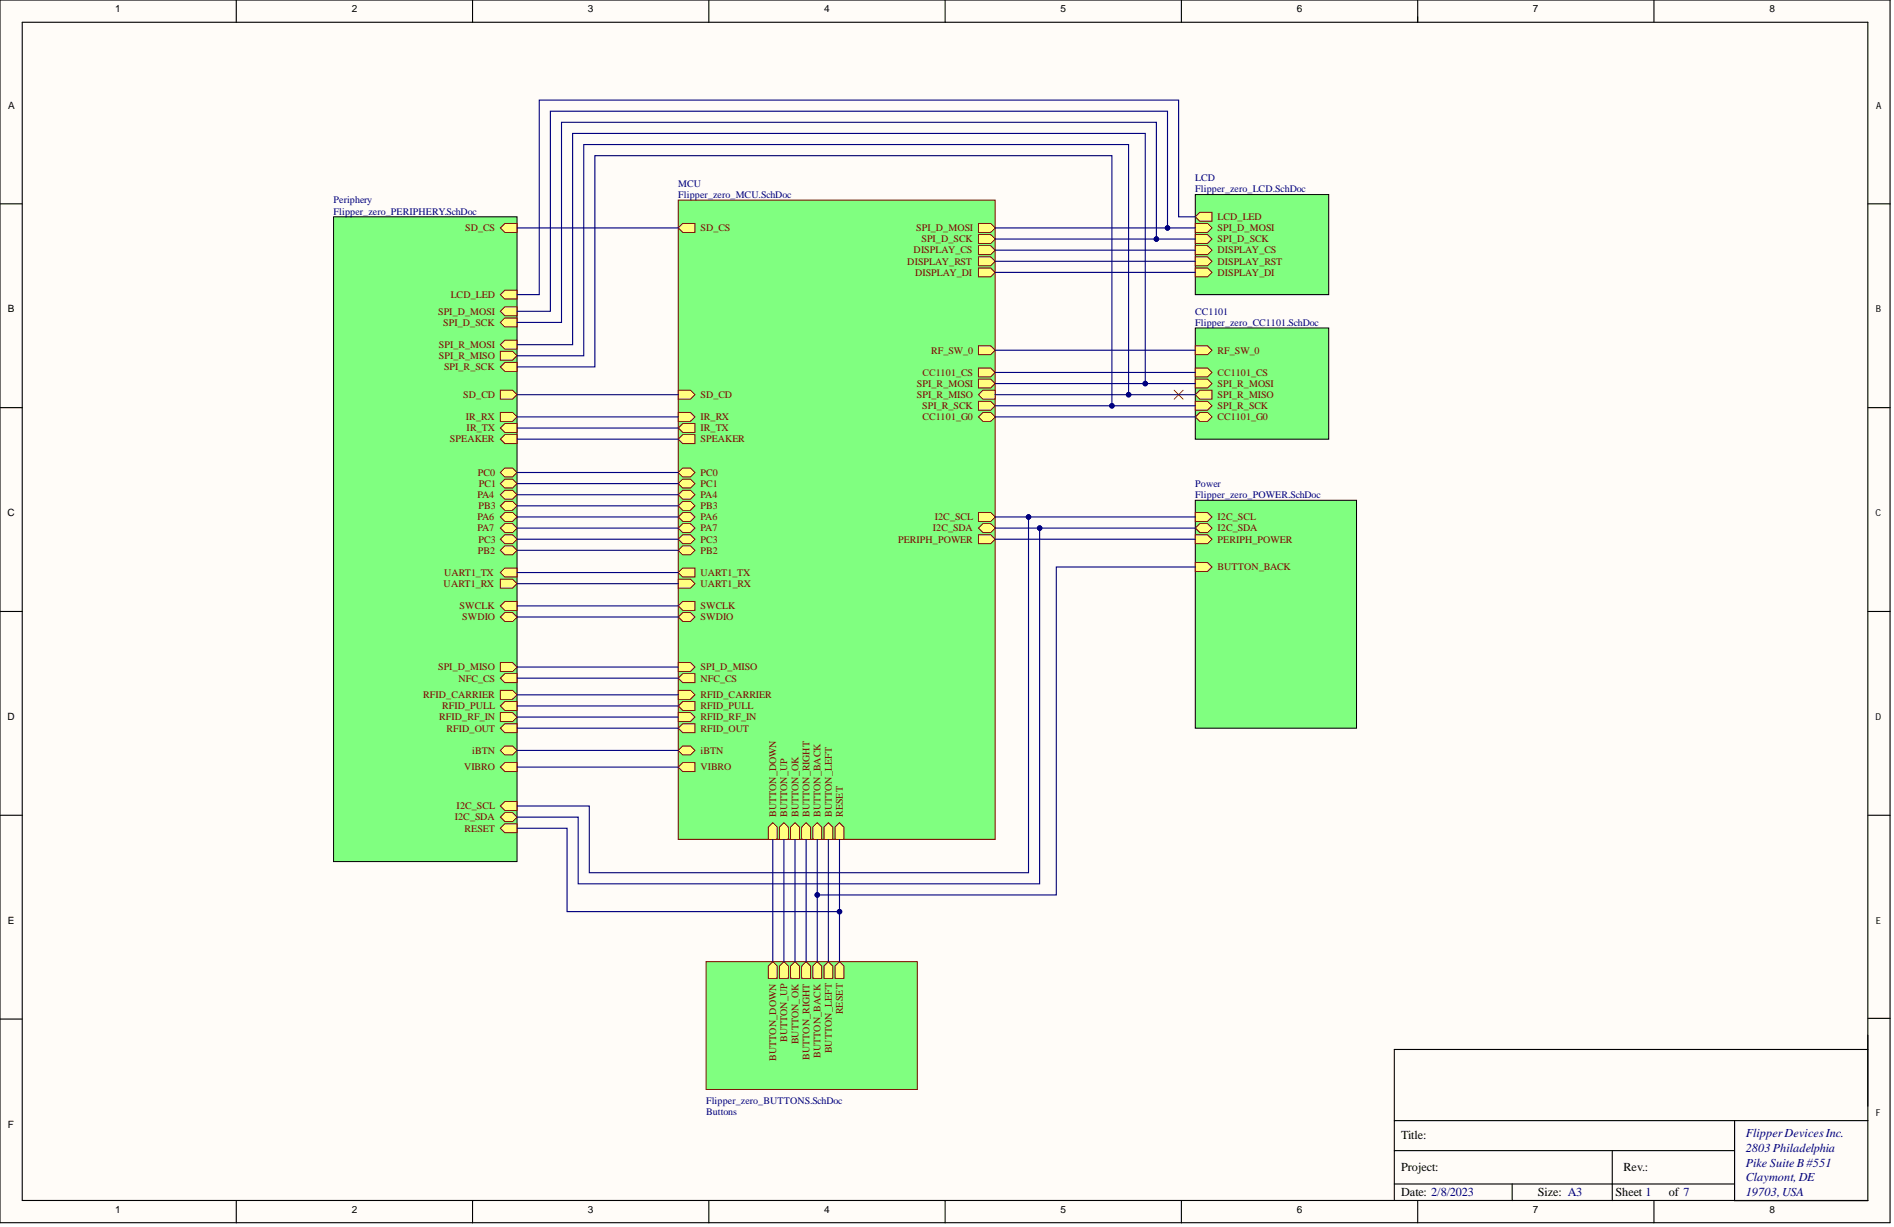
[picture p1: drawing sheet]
<svg xmlns="http://www.w3.org/2000/svg" width="431mm" height="279mm" viewBox="0 0 431 279" stroke-linecap="round" stroke-linejoin="round" font-family="sans-serif">
<g fill="#fffcf8">
<path d="M0 0h430.6v278.5h-430.6z" fill-rule="evenodd"/>
<path d="M0 0h430.6v278.5h-430.6z" fill-rule="evenodd"/>
</g>
<g fill="none" stroke="#000" stroke-width=".25">
<path d="M0 0h430.5v278.4h-430.5zM5.1 5.1h420.4v268.3h-420.4zM53.8 0v5.1M107.6 0v5.1M161.5 0v5.1M215.3 0v5.1M269.1 0v5.1M322.9 0v5.1M376.8 0v5.1M0 46.4h5.1M425.5 46.4h5.1M0 92.8h5.1"/>
<path d="M425.5 92.8h5.1M0 139.2h5.1M425.5 139.2h5.1M0 185.6h5.1M425.5 185.6h5.1M0 232.1h5.1M425.5 239h-107.9v34.1M425.5 231.9h5.1M317.6 255.2h107.9M395.1 255.2v18.2h30.4M53.8 273.4v5.1M107.6 273.4v5.1"/>
<path d="M161.5 273.4v5.1M215.3 273.4v5.1M269.1 273.4v5.1M317.6 269.6h77.5M317.6 262h77.5M322.9 273.4v5.1M344.5 269.6v3.8M367.3 262v11.4M376.8 273.4v5.1"/>
</g>
<path d="M272.3 44.3h30.4v22.8h-30.4z" fill-rule="evenodd" fill="#80ff80"/>
<path d="M272.3 44.3h30.4v22.8h-30.4z" fill="none" stroke="#000" stroke-width=".23"/>
<path d="M272.3 56h2.8l1 1-1 1h-2.8z" fill-rule="evenodd" fill="#ffff80"/>
<path d="M272.3 56h2.8l1 1-1 1h-2.8z" fill="none" stroke="#800000" stroke-width=".23"/>
<path d="M272.3 50.9h2.8l1 1-1 1h-2.8z" fill-rule="evenodd" fill="#ffff80"/>
<path d="M272.3 50.9h2.8l1 1-1 1h-2.8z" fill="none" stroke="#800000" stroke-width=".23"/>
<path d="M272.3 53.4h2.8l1 1-1 1h-2.8z" fill-rule="evenodd" fill="#ffff80"/>
<path d="M272.3 53.4h2.8l1 1-1 1h-2.8z" fill="none" stroke="#800000" stroke-width=".23"/>
<path d="M272.3 58.5h2.8l1 1-1 1h-2.8z" fill-rule="evenodd" fill="#ffff80"/>
<path d="M272.3 58.5h2.8l1 1-1 1h-2.8z" fill="none" stroke="#800000" stroke-width=".23"/>
<path d="M272.3 61h2.8l1 1-1 1h-2.8z" fill-rule="evenodd" fill="#ffff80"/>
<path d="M272.3 61h2.8l1 1-1 1h-2.8z" fill="none" stroke="#800000" stroke-width=".23"/>
<path d="M272.3 49.4l1-1h2.8v2h-2.8z" fill-rule="evenodd" fill="#ffff80"/>
<path d="M272.3 49.4l1-1h2.8v2h-2.8z" fill="none" stroke="#800000" stroke-width=".23"/>
<path d="M272.3 74.7h30.4v25.3h-30.4z" fill-rule="evenodd" fill="#80ff80"/>
<path d="M272.3 74.7h30.4v25.3h-30.4z" fill="none" stroke="#000" stroke-width=".23"/>
<path d="M272.3 83.8h2.8l1 1-1 1h-2.8z" fill-rule="evenodd" fill="#ffff80"/>
<path d="M272.3 83.8h2.8l1 1-1 1h-2.8z" fill="none" stroke="#800000" stroke-width=".23"/>
<path d="M272.3 78.7h2.8l1 1-1 1.1h-2.8z" fill-rule="evenodd" fill="#ffff80"/>
<path d="M272.3 78.7h2.8l1 1-1 1.1h-2.8z" fill="none" stroke="#800000" stroke-width=".23"/>
<path d="M272.3 91.4h2.8l1 1-1 1h-2.8z" fill-rule="evenodd" fill="#ffff80"/>
<path d="M272.3 91.4h2.8l1 1-1 1h-2.8z" fill="none" stroke="#800000" stroke-width=".23"/>
<path d="M272.3 94.9l1-1h1.8l1 1-1 1h-1.8z" fill-rule="evenodd" fill="#ffff80"/>
<path d="M272.3 94.9l1-1h1.8l1 1-1 1h-1.8z" fill="none" stroke="#800000" stroke-width=".23"/>
<path d="M272.3 86.3h2.8l1 1-1 1.1h-2.8z" fill-rule="evenodd" fill="#ffff80"/>
<path d="M272.3 86.3h2.8l1 1-1 1.1h-2.8z" fill="none" stroke="#800000" stroke-width=".23"/>
<path d="M272.3 89.9l1-1h2.8v2h-2.8z" fill-rule="evenodd" fill="#ffff80"/>
<path d="M272.3 89.9l1-1h2.8v2h-2.8z" fill="none" stroke="#800000" stroke-width=".23"/>
<path d="M76 49.4h41.8v146.8h-41.8z" fill-rule="evenodd" fill="#80ff80"/>
<path d="M76 49.4h41.8v146.8h-41.8z" fill="none" stroke="#000" stroke-width=".23"/>
<path d="M114 138l1-1h2.8v2h-2.8z" fill-rule="evenodd" fill="#ffff80"/>
<path d="M114 138l1-1h2.8v2h-2.8z" fill="none" stroke="#800000" stroke-width=".23"/>
<path d="M114 140.5l1-1h1.8l1 1-1 1h-1.8z" fill-rule="evenodd" fill="#ffff80"/>
<path d="M114 140.5l1-1h1.8l1 1-1 1h-1.8z" fill="none" stroke="#800000" stroke-width=".23"/>
<path d="M114 97.5l1-1h2.8v2h-2.8z" fill-rule="evenodd" fill="#ffff80"/>
<path d="M114 97.5l1-1h2.8v2h-2.8z" fill="none" stroke="#800000" stroke-width=".23"/>
<path d="M114 93.9h2.8l1 1-1 1h-2.8z" fill-rule="evenodd" fill="#ffff80"/>
<path d="M114 93.9h2.8l1 1-1 1h-2.8z" fill="none" stroke="#800000" stroke-width=".23"/>
<path d="M114 174.7l1-1h2.8v2h-2.8z" fill-rule="evenodd" fill="#ffff80"/>
<path d="M114 174.7l1-1h2.8v2h-2.8z" fill="none" stroke="#800000" stroke-width=".23"/>
<path d="M114 162.3h2.8l1 1-1 1h-2.8z" fill-rule="evenodd" fill="#ffff80"/>
<path d="M114 162.3h2.8l1 1-1 1h-2.8z" fill="none" stroke="#800000" stroke-width=".23"/>
<path d="M114 100l1-1h2.8v2h-2.8z" fill-rule="evenodd" fill="#ffff80"/>
<path d="M114 100l1-1h2.8v2h-2.8z" fill="none" stroke="#800000" stroke-width=".23"/>
<path d="M114 51.9l1-1h2.8v2h-2.8z" fill-rule="evenodd" fill="#ffff80"/>
<path d="M114 51.9l1-1h2.8v2h-2.8z" fill="none" stroke="#800000" stroke-width=".23"/>
<path d="M114 165.8l1-1h2.8v2h-2.8z" fill-rule="evenodd" fill="#ffff80"/>
<path d="M114 165.8l1-1h2.8v2h-2.8z" fill="none" stroke="#800000" stroke-width=".23"/>
<path d="M114 160.8l1-1.1h2.8v2.1h-2.8z" fill-rule="evenodd" fill="#ffff80"/>
<path d="M114 160.8l1-1.1h2.8v2.1h-2.8z" fill="none" stroke="#800000" stroke-width=".23"/>
<path d="M114 88.9h2.8l1 1-1 1h-2.8z" fill-rule="evenodd" fill="#ffff80"/>
<path d="M114 88.9h2.8l1 1-1 1h-2.8z" fill="none" stroke="#800000" stroke-width=".23"/>
<path d="M114 154.4l1-1h2.8v2h-2.8z" fill-rule="evenodd" fill="#ffff80"/>
<path d="M114 154.4l1-1h2.8v2h-2.8z" fill="none" stroke="#800000" stroke-width=".23"/>
<path d="M114 80h2.8l1 1-1 1h-2.8z" fill-rule="evenodd" fill="#ffff80"/>
<path d="M114 80h2.8l1 1-1 1h-2.8z" fill="none" stroke="#800000" stroke-width=".23"/>
<path d="M114 131.9h2.8l1 1-1 1h-2.8z" fill-rule="evenodd" fill="#ffff80"/>
<path d="M114 131.9h2.8l1 1-1 1h-2.8z" fill="none" stroke="#800000" stroke-width=".23"/>
<path d="M114 73.4l1-1h2.8v2h-2.8z" fill-rule="evenodd" fill="#ffff80"/>
<path d="M114 73.4l1-1h2.8v2h-2.8z" fill="none" stroke="#800000" stroke-width=".23"/>
<path d="M114 150.9h2.8l1 1-1 1h-2.8z" fill-rule="evenodd" fill="#ffff80"/>
<path d="M114 150.9h2.8l1 1-1 1h-2.8z" fill="none" stroke="#800000" stroke-width=".23"/>
<path d="M114 78.5l1-1h2.8v2h-2.8z" fill-rule="evenodd" fill="#ffff80"/>
<path d="M114 78.5l1-1h2.8v2h-2.8z" fill="none" stroke="#800000" stroke-width=".23"/>
<path d="M114 70.9l1-1h2.8v2h-2.8z" fill-rule="evenodd" fill="#ffff80"/>
<path d="M114 70.9l1-1h2.8v2h-2.8z" fill="none" stroke="#800000" stroke-width=".23"/>
<path d="M114 130.4l1-1h2.8v2h-2.8z" fill-rule="evenodd" fill="#ffff80"/>
<path d="M114 130.4l1-1h2.8v2h-2.8z" fill="none" stroke="#800000" stroke-width=".23"/>
<path d="M114 83.5l1-1h2.8v2.1h-2.8z" fill-rule="evenodd" fill="#ffff80"/>
<path d="M114 83.5l1-1h2.8v2.1h-2.8z" fill="none" stroke="#800000" stroke-width=".23"/>
<path d="M114 170.9l1-1h1.8l1 1-1 1h-1.8z" fill-rule="evenodd" fill="#ffff80"/>
<path d="M114 170.9l1-1h1.8l1 1-1 1h-1.8z" fill="none" stroke="#800000" stroke-width=".23"/>
<path d="M114 183.5l1-1h2.8v2h-2.8z" fill-rule="evenodd" fill="#ffff80"/>
<path d="M114 183.5l1-1h2.8v2h-2.8z" fill="none" stroke="#800000" stroke-width=".23"/>
<path d="M114 186.1l1-1h1.8l1 1-1 1h-1.8z" fill-rule="evenodd" fill="#ffff80"/>
<path d="M114 186.1l1-1h1.8l1 1-1 1h-1.8z" fill="none" stroke="#800000" stroke-width=".23"/>
<path d="M114 120.3l1-1.1h1.8l1 1.1-1 1h-1.8z" fill-rule="evenodd" fill="#ffff80"/>
<path d="M114 120.3l1-1.1h1.8l1 1.1-1 1h-1.8z" fill="none" stroke="#800000" stroke-width=".23"/>
<path d="M114 117.7l1-1h1.8l1 1-1 1h-1.8z" fill-rule="evenodd" fill="#ffff80"/>
<path d="M114 117.7l1-1h1.8l1 1-1 1h-1.8z" fill="none" stroke="#800000" stroke-width=".23"/>
<path d="M114 125.3l1-1h1.8l1 1-1 1h-1.8z" fill-rule="evenodd" fill="#ffff80"/>
<path d="M114 125.3l1-1h1.8l1 1-1 1h-1.8z" fill="none" stroke="#800000" stroke-width=".23"/>
<path d="M114 122.8l1-1h1.8l1 1-1 1h-1.8z" fill-rule="evenodd" fill="#ffff80"/>
<path d="M114 122.8l1-1h1.8l1 1-1 1h-1.8z" fill="none" stroke="#800000" stroke-width=".23"/>
<path d="M114 107.6l1-1h1.8l1 1-1 1h-1.8z" fill-rule="evenodd" fill="#ffff80"/>
<path d="M114 107.6l1-1h1.8l1 1-1 1h-1.8z" fill="none" stroke="#800000" stroke-width=".23"/>
<path d="M114 110.1l1-1h1.8l1 1-1 1h-1.8z" fill-rule="evenodd" fill="#ffff80"/>
<path d="M114 110.1l1-1h1.8l1 1-1 1h-1.8z" fill="none" stroke="#800000" stroke-width=".23"/>
<path d="M114 112.7l1-1.1h1.8l1 1.1-1 1h-1.8z" fill-rule="evenodd" fill="#ffff80"/>
<path d="M114 112.7l1-1.1h1.8l1 1.1-1 1h-1.8z" fill="none" stroke="#800000" stroke-width=".23"/>
<path d="M114 115.2l1-1h1.8l1 1-1 1h-1.8z" fill-rule="evenodd" fill="#ffff80"/>
<path d="M114 115.2l1-1h1.8l1 1-1 1h-1.8z" fill="none" stroke="#800000" stroke-width=".23"/>
<path d="M114 67.1l1-1h2.8v2h-2.8z" fill-rule="evenodd" fill="#ffff80"/>
<path d="M114 67.1l1-1h2.8v2h-2.8z" fill="none" stroke="#800000" stroke-width=".23"/>
<path d="M114 188.6l1-1h2.8v2h-2.8z" fill-rule="evenodd" fill="#ffff80"/>
<path d="M114 188.6l1-1h2.8v2h-2.8z" fill="none" stroke="#800000" stroke-width=".23"/>
<path d="M114 157.2h2.8l1 1-1 1h-2.8z" fill-rule="evenodd" fill="#ffff80"/>
<path d="M114 157.2h2.8l1 1-1 1h-2.8z" fill="none" stroke="#800000" stroke-width=".23"/>
<path d="M272.3 113.9h36.7v51.9h-36.7z" fill-rule="evenodd" fill="#80ff80"/>
<path d="M272.3 113.9h36.7v51.9h-36.7z" fill="none" stroke="#000" stroke-width=".23"/>
<path d="M272.3 121.8h2.8l1 1-1 1h-2.8z" fill-rule="evenodd" fill="#ffff80"/>
<path d="M272.3 121.8h2.8l1 1-1 1h-2.8z" fill="none" stroke="#800000" stroke-width=".23"/>
<path d="M272.3 116.7h2.8l1 1-1 1h-2.8z" fill-rule="evenodd" fill="#ffff80"/>
<path d="M272.3 116.7h2.8l1 1-1 1h-2.8z" fill="none" stroke="#800000" stroke-width=".23"/>
<path d="M272.3 120.3l1-1.1h1.8l1 1.1-1 1h-1.8z" fill-rule="evenodd" fill="#ffff80"/>
<path d="M272.3 120.3l1-1.1h1.8l1 1.1-1 1h-1.8z" fill="none" stroke="#800000" stroke-width=".23"/>
<path d="M272.3 128.1h2.8l1 1-1 1h-2.8z" fill-rule="evenodd" fill="#ffff80"/>
<path d="M272.3 128.1h2.8l1 1-1 1h-2.8z" fill="none" stroke="#800000" stroke-width=".23"/>
<path d="M154.5 45.6h72.2v145.5h-72.2z" fill-rule="evenodd" fill="#80ff80"/>
<path d="M154.5 45.6h72.2v145.5h-72.2z" fill="none" stroke="#800000" stroke-width=".23"/>
<path d="M154.5 138l1-1h2.8v2h-2.8z" fill-rule="evenodd" fill="#ffff80"/>
<path d="M154.5 138l1-1h2.8v2h-2.8z" fill="none" stroke="#800000" stroke-width=".23"/>
<path d="M154.5 51.9l1-1h2.8v2h-2.8z" fill-rule="evenodd" fill="#ffff80"/>
<path d="M154.5 51.9l1-1h2.8v2h-2.8z" fill="none" stroke="#800000" stroke-width=".23"/>
<path d="M154.5 140.5l1-1h1.8l1 1-1 1h-1.8z" fill-rule="evenodd" fill="#ffff80"/>
<path d="M154.5 140.5l1-1h1.8l1 1-1 1h-1.8z" fill="none" stroke="#800000" stroke-width=".23"/>
<path d="M190.2 188.3l1-1 1 1v2.8h-2z" fill-rule="evenodd" fill="#ffff80"/>
<path d="M190.2 188.3l1-1 1 1v2.8h-2z" fill="none" stroke="#800000" stroke-width=".23"/>
<path d="M154.5 93.9h2.8l1 1-1 1h-2.8z" fill-rule="evenodd" fill="#ffff80"/>
<path d="M154.5 93.9h2.8l1 1-1 1h-2.8z" fill="none" stroke="#800000" stroke-width=".23"/>
<path d="M154.5 162.3h2.8l1 1-1 1h-2.8z" fill-rule="evenodd" fill="#ffff80"/>
<path d="M154.5 162.3h2.8l1 1-1 1h-2.8z" fill="none" stroke="#800000" stroke-width=".23"/>
<path d="M154.5 170.9l1-1h1.8l1 1-1 1h-1.8z" fill-rule="evenodd" fill="#ffff80"/>
<path d="M154.5 170.9l1-1h1.8l1 1-1 1h-1.8z" fill="none" stroke="#800000" stroke-width=".23"/>
<path d="M154.5 165.8l1-1h2.8v2h-2.8z" fill-rule="evenodd" fill="#ffff80"/>
<path d="M154.5 165.8l1-1h2.8v2h-2.8z" fill="none" stroke="#800000" stroke-width=".23"/>
<path d="M154.5 97.5l1-1h2.8v2h-2.8z" fill-rule="evenodd" fill="#ffff80"/>
<path d="M154.5 97.5l1-1h2.8v2h-2.8z" fill="none" stroke="#800000" stroke-width=".23"/>
<path d="M222.9 83.8h2.8l1 1-1 1h-2.8z" fill-rule="evenodd" fill="#ffff80"/>
<path d="M222.9 83.8h2.8l1 1-1 1h-2.8z" fill="none" stroke="#800000" stroke-width=".23"/>
<path d="M154.5 100l1-1h2.8v2h-2.8z" fill-rule="evenodd" fill="#ffff80"/>
<path d="M154.5 100l1-1h2.8v2h-2.8z" fill="none" stroke="#800000" stroke-width=".23"/>
<path d="M154.5 160.8l1-1.1h2.8v2.1h-2.8z" fill-rule="evenodd" fill="#ffff80"/>
<path d="M154.5 160.8l1-1.1h2.8v2.1h-2.8z" fill="none" stroke="#800000" stroke-width=".23"/>
<path d="M154.5 174.7l1-1h2.8v2h-2.8z" fill-rule="evenodd" fill="#ffff80"/>
<path d="M154.5 174.7l1-1h2.8v2h-2.8z" fill="none" stroke="#800000" stroke-width=".23"/>
<path d="M154.5 88.9h2.8l1 1-1 1h-2.8z" fill-rule="evenodd" fill="#ffff80"/>
<path d="M154.5 88.9h2.8l1 1-1 1h-2.8z" fill="none" stroke="#800000" stroke-width=".23"/>
<path d="M222.9 121.8h2.8l1 1-1 1h-2.8z" fill-rule="evenodd" fill="#ffff80"/>
<path d="M222.9 121.8h2.8l1 1-1 1h-2.8z" fill="none" stroke="#800000" stroke-width=".23"/>
<path d="M222.9 78.7h2.8l1 1-1 1.1h-2.8z" fill-rule="evenodd" fill="#ffff80"/>
<path d="M222.9 78.7h2.8l1 1-1 1.1h-2.8z" fill="none" stroke="#800000" stroke-width=".23"/>
<path d="M175 188.3l1-1 1 1v2.8h-2z" fill-rule="evenodd" fill="#ffff80"/>
<path d="M175 188.3l1-1 1 1v2.8h-2z" fill="none" stroke="#800000" stroke-width=".23"/>
<path d="M222.9 56h2.8l1 1-1 1h-2.8z" fill-rule="evenodd" fill="#ffff80"/>
<path d="M222.9 56h2.8l1 1-1 1h-2.8z" fill="none" stroke="#800000" stroke-width=".23"/>
<path d="M222.9 61h2.8l1 1-1 1h-2.8z" fill-rule="evenodd" fill="#ffff80"/>
<path d="M222.9 61h2.8l1 1-1 1h-2.8z" fill="none" stroke="#800000" stroke-width=".23"/>
<path d="M222.9 120.3l1-1.1h1.8l1 1.1-1 1h-1.8z" fill-rule="evenodd" fill="#ffff80"/>
<path d="M222.9 120.3l1-1.1h1.8l1 1.1-1 1h-1.8z" fill="none" stroke="#800000" stroke-width=".23"/>
<path d="M222.9 50.9h2.8l1 1-1 1h-2.8z" fill-rule="evenodd" fill="#ffff80"/>
<path d="M222.9 50.9h2.8l1 1-1 1h-2.8z" fill="none" stroke="#800000" stroke-width=".23"/>
<path d="M154.5 131.9h2.8l1 1-1 1h-2.8z" fill-rule="evenodd" fill="#ffff80"/>
<path d="M154.5 131.9h2.8l1 1-1 1h-2.8z" fill="none" stroke="#800000" stroke-width=".23"/>
<path d="M222.9 116.7h2.8l1 1-1 1h-2.8z" fill-rule="evenodd" fill="#ffff80"/>
<path d="M222.9 116.7h2.8l1 1-1 1h-2.8z" fill="none" stroke="#800000" stroke-width=".23"/>
<path d="M222.9 58.5h2.8l1 1-1 1h-2.8z" fill-rule="evenodd" fill="#ffff80"/>
<path d="M222.9 58.5h2.8l1 1-1 1h-2.8z" fill="none" stroke="#800000" stroke-width=".23"/>
<path d="M154.5 150.9h2.8l1 1-1 1h-2.8z" fill-rule="evenodd" fill="#ffff80"/>
<path d="M154.5 150.9h2.8l1 1-1 1h-2.8z" fill="none" stroke="#800000" stroke-width=".23"/>
<path d="M177.6 188.3l1-1 1 1v2.8h-2z" fill-rule="evenodd" fill="#ffff80"/>
<path d="M177.6 188.3l1-1 1 1v2.8h-2z" fill="none" stroke="#800000" stroke-width=".23"/>
<path d="M222.9 89.9l1-1h2.8v2h-2.8z" fill-rule="evenodd" fill="#ffff80"/>
<path d="M222.9 89.9l1-1h2.8v2h-2.8z" fill="none" stroke="#800000" stroke-width=".23"/>
<path d="M222.9 53.4h2.8l1 1-1 1h-2.8z" fill-rule="evenodd" fill="#ffff80"/>
<path d="M222.9 53.4h2.8l1 1-1 1h-2.8z" fill="none" stroke="#800000" stroke-width=".23"/>
<path d="M187.7 188.3l1-1 1 1v2.8h-2z" fill-rule="evenodd" fill="#ffff80"/>
<path d="M187.7 188.3l1-1 1 1v2.8h-2z" fill="none" stroke="#800000" stroke-width=".23"/>
<path d="M154.5 154.4l1-1h2.8v2h-2.8z" fill-rule="evenodd" fill="#ffff80"/>
<path d="M154.5 154.4l1-1h2.8v2h-2.8z" fill="none" stroke="#800000" stroke-width=".23"/>
<path d="M222.9 94.9l1-1h1.8l1 1-1 1h-1.8z" fill-rule="evenodd" fill="#ffff80"/>
<path d="M222.9 94.9l1-1h1.8l1 1-1 1h-1.8z" fill="none" stroke="#800000" stroke-width=".23"/>
<path d="M222.9 86.3h2.8l1 1-1 1.1h-2.8z" fill-rule="evenodd" fill="#ffff80"/>
<path d="M222.9 86.3h2.8l1 1-1 1.1h-2.8z" fill="none" stroke="#800000" stroke-width=".23"/>
<path d="M154.5 130.4l1-1h2.8v2h-2.8z" fill-rule="evenodd" fill="#ffff80"/>
<path d="M154.5 130.4l1-1h2.8v2h-2.8z" fill="none" stroke="#800000" stroke-width=".23"/>
<path d="M185.2 188.3l1-1 1 1v2.8h-2z" fill-rule="evenodd" fill="#ffff80"/>
<path d="M185.2 188.3l1-1 1 1v2.8h-2z" fill="none" stroke="#800000" stroke-width=".23"/>
<path d="M180.1 188.3l1-1 1 1v2.8h-2z" fill-rule="evenodd" fill="#ffff80"/>
<path d="M180.1 188.3l1-1 1 1v2.8h-2z" fill="none" stroke="#800000" stroke-width=".23"/>
<path d="M182.6 188.3l1-1 1 1v2.8h-2z" fill-rule="evenodd" fill="#ffff80"/>
<path d="M182.6 188.3l1-1 1 1v2.8h-2z" fill="none" stroke="#800000" stroke-width=".23"/>
<path d="M222.9 91.4h2.8l1 1-1 1h-2.8z" fill-rule="evenodd" fill="#ffff80"/>
<path d="M222.9 91.4h2.8l1 1-1 1h-2.8z" fill="none" stroke="#800000" stroke-width=".23"/>
<path d="M154.5 117.7l1-1h1.8l1 1-1 1h-1.8z" fill-rule="evenodd" fill="#ffff80"/>
<path d="M154.5 117.7l1-1h1.8l1 1-1 1h-1.8z" fill="none" stroke="#800000" stroke-width=".23"/>
<path d="M154.5 107.6l1-1h1.8l1 1-1 1h-1.8z" fill-rule="evenodd" fill="#ffff80"/>
<path d="M154.5 107.6l1-1h1.8l1 1-1 1h-1.8z" fill="none" stroke="#800000" stroke-width=".23"/>
<path d="M154.5 110.1l1-1h1.8l1 1-1 1h-1.8z" fill-rule="evenodd" fill="#ffff80"/>
<path d="M154.5 110.1l1-1h1.8l1 1-1 1h-1.8z" fill="none" stroke="#800000" stroke-width=".23"/>
<path d="M154.5 120.3l1-1.1h1.8l1 1.1-1 1h-1.8z" fill-rule="evenodd" fill="#ffff80"/>
<path d="M154.5 120.3l1-1.1h1.8l1 1.1-1 1h-1.8z" fill="none" stroke="#800000" stroke-width=".23"/>
<path d="M154.5 112.7l1-1.1h1.8l1 1.1-1 1h-1.8z" fill-rule="evenodd" fill="#ffff80"/>
<path d="M154.5 112.7l1-1.1h1.8l1 1.1-1 1h-1.8z" fill="none" stroke="#800000" stroke-width=".23"/>
<path d="M154.5 125.3l1-1h1.8l1 1-1 1h-1.8z" fill-rule="evenodd" fill="#ffff80"/>
<path d="M154.5 125.3l1-1h1.8l1 1-1 1h-1.8z" fill="none" stroke="#800000" stroke-width=".23"/>
<path d="M154.5 122.8l1-1h1.8l1 1-1 1h-1.8z" fill-rule="evenodd" fill="#ffff80"/>
<path d="M154.5 122.8l1-1h1.8l1 1-1 1h-1.8z" fill="none" stroke="#800000" stroke-width=".23"/>
<path d="M154.5 115.2l1-1h1.8l1 1-1 1h-1.8z" fill-rule="evenodd" fill="#ffff80"/>
<path d="M154.5 115.2l1-1h1.8l1 1-1 1h-1.8z" fill="none" stroke="#800000" stroke-width=".23"/>
<path d="M154.5 157.2h2.8l1 1-1 1h-2.8z" fill-rule="evenodd" fill="#ffff80"/>
<path d="M154.5 157.2h2.8l1 1-1 1h-2.8z" fill="none" stroke="#800000" stroke-width=".23"/>
<path d="M160.8 219h48.2v29.1h-48.2z" fill-rule="evenodd" fill="#80ff80"/>
<path d="M160.8 219h48.2v29.1h-48.2z" fill="none" stroke="#800000" stroke-width=".23"/>
<path d="M190.2 220l1-1 1 1v2.8h-2z" fill-rule="evenodd" fill="#ffff80"/>
<path d="M190.2 220l1-1 1 1v2.8h-2z" fill="none" stroke="#800000" stroke-width=".23"/>
<path d="M187.7 220l1-1 1 1v2.8h-2z" fill-rule="evenodd" fill="#ffff80"/>
<path d="M187.7 220l1-1 1 1v2.8h-2z" fill="none" stroke="#800000" stroke-width=".23"/>
<path d="M185.2 220l1-1 1 1v2.8h-2z" fill-rule="evenodd" fill="#ffff80"/>
<path d="M185.2 220l1-1 1 1v2.8h-2z" fill="none" stroke="#800000" stroke-width=".23"/>
<path d="M182.6 220l1-1 1 1v2.8h-2z" fill-rule="evenodd" fill="#ffff80"/>
<path d="M182.6 220l1-1 1 1v2.8h-2z" fill="none" stroke="#800000" stroke-width=".23"/>
<path d="M180.1 220l1-1 1 1v2.8h-2z" fill-rule="evenodd" fill="#ffff80"/>
<path d="M180.1 220l1-1 1 1v2.8h-2z" fill="none" stroke="#800000" stroke-width=".23"/>
<path d="M177.6 220l1-1 1 1v2.8h-2z" fill-rule="evenodd" fill="#ffff80"/>
<path d="M177.6 220l1-1 1 1v2.8h-2z" fill="none" stroke="#800000" stroke-width=".23"/>
<path d="M175 220l1-1 1 1v2.8h-2z" fill-rule="evenodd" fill="#ffff80"/>
<path d="M175 220l1-1 1 1v2.8h-2z" fill="none" stroke="#800000" stroke-width=".23"/>
<path d="M267.5 88.9l2 2M269.5 88.9l-2 2" fill="none" stroke="#f00" stroke-width=".23"/>
<path d="M117.8 188.6h11.4v19h62" fill="none" stroke="#000080" stroke-width=".25"/>
<circle cx="191.2" cy="207.6" r=".51" fill="#000080"/>
<circle cx="191.2" cy="207.6" r=".51" fill="none" stroke="#000080" stroke-width=".23"/>
<path d="M236.8 120.3v81h-105.1v-15.2h-13.9" fill="none" stroke="#000080" stroke-width=".25"/>
<circle cx="236.8" cy="120.3" r=".51" fill="#000080"/>
<circle cx="236.8" cy="120.3" r=".51" fill="none" stroke="#000080" stroke-width=".23"/>
<path d="M234.3 117.7v81h-100.1v-15.2h-16.4" fill="none" stroke="#000080" stroke-width=".25"/>
<circle cx="234.3" cy="117.7" r=".51" fill="#000080"/>
<circle cx="234.3" cy="117.7" r=".51" fill="none" stroke="#000080" stroke-width=".23"/>
<g fill="none" stroke="#000080" stroke-width=".25">
<path d="M117.8 83.5h17.7v-48.1h117.8v57h-26.6M117.8 100h36.7M117.8 97.5h36.7M117.8 94.9h36.7M117.8 89.9h36.7M117.8 117.7h36.7M117.8 115.2h36.7M117.8 112.7h36.7M117.8 110.1h36.7M117.8 107.6h36.7M117.8 138h36.7M117.8 132.9h36.7"/>
<path d="M117.8 130.4h36.7M117.8 125.3h36.7M117.8 122.8h36.7M117.8 120.3h36.7M117.8 154.4h36.7M117.8 151.9h36.7M117.8 140.5h36.7M117.8 174.7h36.7M117.8 170.9h36.7M117.8 165.8h36.7M117.8 163.3h36.7M117.8 160.8h36.7"/>
</g>
<circle cx="253.3" cy="92.4" r=".51" fill="#000080"/>
<circle cx="253.3" cy="92.4" r=".51" fill="none" stroke="#000080" stroke-width=".23"/>
<path d="M117.8 81h15.2v-48.1h124.1v57h-30.4" fill="none" stroke="#000080" stroke-width=".25"/>
<circle cx="257.1" cy="89.9" r=".51" fill="#000080"/>
<circle cx="257.1" cy="89.9" r=".51" fill="none" stroke="#000080" stroke-width=".23"/>
<path d="M117.8 78.5h12.6v-48.1h130.5v56.9h11.4" fill="none" stroke="#000080" stroke-width=".25"/>
<circle cx="260.9" cy="87.3" r=".51" fill="#000080"/>
<circle cx="260.9" cy="87.3" r=".51" fill="none" stroke="#000080" stroke-width=".23"/>
<path d="M263.4 54.4v-26.5h-135.5v45.5h-10.1" fill="none" stroke="#000080" stroke-width=".25"/>
<circle cx="263.4" cy="54.4" r=".51" fill="#000080"/>
<circle cx="263.4" cy="54.4" r=".51" fill="none" stroke="#000080" stroke-width=".23"/>
<path d="M266 51.9v-26.6h-140.6v45.6h-7.6" fill="none" stroke="#000080" stroke-width=".25"/>
<circle cx="266" cy="51.9" r=".51" fill="#000080"/>
<circle cx="266" cy="51.9" r=".51" fill="none" stroke="#000080" stroke-width=".23"/>
<path d="M117.8 51.9h36.7M272.3 49.4h-3.8v-26.6h-145.7v44.3h-5M272.3 129.1h-31.7v74.7h-54.4v15.2" fill="none" stroke="#000080" stroke-width=".25"/>
<circle cx="186.2" cy="203.8" r=".51" fill="#000080"/>
<circle cx="186.2" cy="203.8" r=".51" fill="none" stroke="#000080" stroke-width=".23"/>
<path d="M226.7 120.3h45.6M226.7 122.8h45.6" fill="none" stroke="#000080" stroke-width=".25"/>
<circle cx="236.8" cy="120.3" r=".51" fill="#000080"/>
<circle cx="236.8" cy="120.3" r=".51" fill="none" stroke="#000080" stroke-width=".23"/>
<path d="M226.7 117.7h45.6" fill="none" stroke="#000080" stroke-width=".25"/>
<circle cx="234.3" cy="117.7" r=".51" fill="#000080"/>
<circle cx="234.3" cy="117.7" r=".51" fill="none" stroke="#000080" stroke-width=".23"/>
<path d="M226.7 94.9h45.6M226.7 87.3h34.2" fill="none" stroke="#000080" stroke-width=".25"/>
<circle cx="260.9" cy="87.3" r=".51" fill="#000080"/>
<circle cx="260.9" cy="87.3" r=".51" fill="none" stroke="#000080" stroke-width=".23"/>
<path d="M226.7 54.4h45.6M226.7 59.5h45.6M226.7 57h45.6M226.7 79.7h45.6M226.7 62h45.6M226.7 84.8h45.6" fill="none" stroke="#000080" stroke-width=".25"/>
<circle cx="263.4" cy="54.4" r=".51" fill="#000080"/>
<circle cx="263.4" cy="54.4" r=".51" fill="none" stroke="#000080" stroke-width=".23"/>
<path d="M226.7 51.9h45.6" fill="none" stroke="#000080" stroke-width=".25"/>
<circle cx="266" cy="51.9" r=".51" fill="#000080"/>
<circle cx="266" cy="51.9" r=".51" fill="none" stroke="#000080" stroke-width=".23"/>
<path d="M253.3 92.4h19" fill="none" stroke="#000080" stroke-width=".25"/>
<circle cx="253.3" cy="92.4" r=".51" fill="#000080"/>
<circle cx="253.3" cy="92.4" r=".51" fill="none" stroke="#000080" stroke-width=".23"/>
<path d="M257.1 89.9h15.2" fill="none" stroke="#000080" stroke-width=".25"/>
<circle cx="257.1" cy="89.9" r=".51" fill="#000080"/>
<circle cx="257.1" cy="89.9" r=".51" fill="none" stroke="#000080" stroke-width=".23"/>
<path d="M176 191.1v27.9M178.6 191.1v27.9M181.1 191.1v27.9M183.6 191.1v27.9M186.2 191.1v12.7" fill="none" stroke="#000080" stroke-width=".25"/>
<circle cx="186.2" cy="203.8" r=".51" fill="#000080"/>
<circle cx="186.2" cy="203.8" r=".51" fill="none" stroke="#000080" stroke-width=".23"/>
<path d="M188.7 191.1v27.9M191.2 191.1v27.9" fill="none" stroke="#000080" stroke-width=".25"/>
<circle cx="191.2" cy="207.6" r=".51" fill="#000080"/>
<circle cx="191.2" cy="207.6" r=".51" fill="none" stroke="#000080" stroke-width=".23"/>
<path d="M117.8 158.2h36.7" fill="none" stroke="#000080" stroke-width=".25"/>
<g font-size="2.8">
<text x="319.1" y="259.4">Title:</text>
<text x="319.1" y="266.7">Project:</text>
<text x="369.8" y="266.7">Rev.:</text>
<text x="319.1" y="272.3">Date: 2/8/2023</text>
<text x="350.3" y="272.3">Size: A3</text>
<text x="368" y="272.3">Sheet 1</text>
<text x="380.2" y="272.3">of 7</text>
</g>
<g font-size="2.8" fill="#000080">
<text x="397.7" y="262.4">2803Philadelphia</text>
<text x="397.7" y="258.9">FlipperDevicesInc.</text>
<text x="397.7" y="269">Claymont, DE</text>
<text x="397.7" y="265.7">Pike Suite B#551</text>
<text x="397.7" y="272.3">19703,USA</text>
</g>
<g font-size="2.3">
<text x="26.3" y="2.8">1</text>
<text x="80.1" y="2.8">2</text>
<text x="133.9" y="2.8">3</text>
<text x="187.8" y="2.8">4</text>
<text x="241.6" y="2.8">5</text>
<text x="295.4" y="2.8">6</text>
<text x="349.2" y="2.8">7</text>
<text x="403.1" y="2.8">8</text>
<text x="1.9" y="24.7">A</text>
<text x="1.8" y="71.1">B</text>
<text x="1.7" y="117.6">C</text>
<text x="1.7" y="164">D</text>
<text x="1.8" y="210.4">E</text>
<text x="1.8" y="256.8">F</text>
<text x="26.3" y="276.2">1</text>
<text x="80.1" y="276.2">2</text>
<text x="133.9" y="276.2">3</text>
<text x="187.8" y="276.2">4</text>
<text x="241.6" y="276.2">5</text>
<text x="295.4" y="276.2">6</text>
<text x="349.2" y="276.2">7</text>
<text x="403.1" y="276.2">8</text>
</g>
<g font-size="2.3" fill="#000080">
<text x="272.3" y="41.3">LCD</text>
<text x="76" y="46.3">Periphery</text>
<text x="154.5" y="42.5">MCU</text>
<text x="154.5" y="45.1">Flipper_zero_MCU.SchDoc</text>
<text x="272.3" y="43.8">Flipper_zero_LCD.SchDoc</text>
<text x="76" y="48.9">Flipper_zero_PERIPHERY.SchDoc</text>
<text x="272.3" y="71.6">CC1101</text>
<text x="272.3" y="74.2">Flipper_zero_CC1101.SchDoc</text>
<text x="272.3" y="110.9">Power</text>
<text x="272.3" y="113.4">Flipper_zero_POWER.SchDoc</text>
<text x="160.8" y="251.4">Flipper_zero_BUTTONS.SchDoc</text>
<text x="160.8" y="253.9">Buttons</text>
</g>
<g font-size="2.3" fill="#800000">
<text x="106" y="52.7">SD_CS</text>
<text x="159.6" y="52.7">SD_CS</text>
<text x="208.7" y="52.7">SPI_D_MOSI</text>
<text x="277.4" y="52.7">SPI_D_MOSI</text>
<text x="277.4" y="50.1">LCD_LED</text>
<text x="208.1" y="57.7">DISPLAY_CS</text>
<text x="209.9" y="55.2">SPI_D_SCK</text>
<text x="277.4" y="57.7">DISPLAY_CS</text>
<text x="277.4" y="55.2">SPI_D_SCK</text>
<text x="206.7" y="60.3">DISPLAY_RST</text>
<text x="208.5" y="62.8">DISPLAY_DI</text>
<text x="277.4" y="60.3">DISPLAY_RST</text>
<text x="277.4" y="62.8">DISPLAY_DI</text>
<text x="99.8" y="71.6">SPI_D_MOSI</text>
<text x="102.7" y="67.8">LCD_LED</text>
<text x="101" y="74.2">SPI_D_SCK</text>
<text x="100" y="81.8">SPI_R_MISO</text>
<text x="100" y="79.2">SPI_R_MOSI</text>
<text x="212.1" y="80.5">RF_SW_0</text>
<text x="277.4" y="80.5">RF_SW_0</text>
<text x="101.1" y="84.3">SPI_R_SCK</text>
<text x="208.9" y="88.1">SPI_R_MOSI</text>
<text x="210.1" y="85.6">СС1101_CS</text>
<text x="277.4" y="85.6">СС1101_CS</text>
<text x="277.4" y="88.1">SPI_R_MOSI</text>
<text x="105.5" y="90.6">SD_CD</text>
<text x="106.1" y="95.7">IR_RX</text>
<text x="159.6" y="95.7">IR_RX</text>
<text x="159.6" y="90.6">SD_CD</text>
<text x="208.9" y="90.6">SPI_R_MISO</text>
<text x="210.1" y="93.2">SPI_R_SCK</text>
<text x="210.1" y="95.7">CC1101_G0</text>
<text x="277.4" y="93.2">SPI_R_SCK</text>
<text x="277.4" y="95.7">CC1101_G0</text>
<text x="277.4" y="90.6">SPI_R_MISO</text>
<text x="102.5" y="100.8">SPEAKER</text>
<text x="106.3" y="98.2">IR_TX</text>
<text x="159.6" y="98.2">IR_TX</text>
<text x="159.6" y="100.8">SPEAKER</text>
<text x="108.7" y="113.4">PA4</text>
<text x="108.8" y="108.4">PC0</text>
<text x="109.1" y="110.9">PC1</text>
<text x="159.6" y="108.4">PC0</text>
<text x="159.6" y="110.9">PC1</text>
<text x="159.6" y="113.4">PA4</text>
<text x="108.7" y="118.5">PA6</text>
<text x="109" y="115.9">PB3</text>
<text x="159.6" y="118.5">PA6</text>
<text x="159.6" y="115.9">PB3</text>
<text x="212.9" y="118.5">I2C_SCL</text>
<text x="277.4" y="118.5">I2C_SCL</text>
<text x="108.7" y="121">PA7</text>
<text x="109" y="123.5">PC3</text>
<text x="159.6" y="121">PA7</text>
<text x="159.6" y="123.5">PC3</text>
<text x="204.6" y="123.5">PERIPH_POWER</text>
<text x="212.5" y="121">I2C_SDA</text>
<text x="277.4" y="123.5">PERIPH_POWER</text>
<text x="277.4" y="121">I2C_SDA</text>
<text x="101.1" y="131.1">UART1_TX</text>
<text x="108.8" y="126.1">PB2</text>
<text x="159.6" y="131.1">UART1_TX</text>
<text x="159.6" y="126.1">PB2</text>
<text x="277.4" y="129.9">BUTTON_BACK</text>
<text x="101.1" y="133.7">UART1_RX</text>
<text x="159.6" y="133.7">UART1_RX</text>
<text x="104.7" y="138.7">SWCLK</text>
<text x="105.3" y="141.3">SWDIO</text>
<text x="159.6" y="138.7">SWCLK</text>
<text x="159.6" y="141.3">SWDIO</text>
<text x="99.8" y="152.7">SPI_D_MISO</text>
<text x="104.4" y="155.2">NFC_CS</text>
<text x="159.6" y="152.7">SPI_D_MISO</text>
<text x="159.6" y="155.2">NFC_CS</text>
<text x="96.4" y="159">RFID_CARRIER</text>
<text x="100.7" y="161.5">RFID_PULL</text>
<text x="159.6" y="161.5">RFID_PULL</text>
<text x="159.6" y="159">RFID_CARRIER</text>
<text x="100" y="164">RFID_RF_IN</text>
<text x="101.7" y="166.6">RFID_OUT</text>
<text x="159.6" y="164">RFID_RF_IN</text>
<text x="159.6" y="166.6">RFID_OUT</text>
<text x="107.6" y="171.6">iBTN</text>
<text x="159.6" y="171.6">iBTN</text>
<text x="105.7" y="175.4">VIBRO</text>
<text x="159.6" y="175.4">VIBRO</text>
<text x="104" y="184.3">I2C_SCL</text>
<text x="103.6" y="186.8">I2C_SDA</text>
<text x="105.8" y="189.4">RESET</text>
<text x="176.8" y="186.1" transform="rotate(-90 176.8 186.1)">BUTTON_DOWN</text>
<text x="179.3" y="186.1" transform="rotate(-90 179.3 186.1)">BUTTON_UP</text>
<text x="181.9" y="186.1" transform="rotate(-90 181.9 186.1)">BUTTON_OK</text>
<text x="184.4" y="186.1" transform="rotate(-90 184.4 186.1)">BUTTON_RIGHT</text>
<text x="186.9" y="186.1" transform="rotate(-90 186.9 186.1)">BUTTON_BACK</text>
<text x="189.5" y="186.1" transform="rotate(-90 189.5 186.1)">BUTTON_LEFT</text>
<text x="192" y="186.1" transform="rotate(-90 192 186.1)">RESET</text>
<text x="192" y="231" transform="rotate(-90 192 231)">RESET</text>
<text x="179.3" y="237.3" transform="rotate(-90 179.3 237.3)">BUTTON_UP</text>
<text x="181.9" y="237.8" transform="rotate(-90 181.9 237.8)">BUTTON_OK</text>
<text x="189.5" y="239.8" transform="rotate(-90 189.5 239.8)">BUTTON_LEFT</text>
<text x="176.8" y="241.5" transform="rotate(-90 176.8 241.5)">BUTTON_DOWN</text>
<text x="184.4" y="241.3" transform="rotate(-90 184.4 241.3)">BUTTON_RIGHT</text>
<text x="186.9" y="240.8" transform="rotate(-90 186.9 240.8)">BUTTON_BACK</text>
</g>
<g font-size="2.2">
<text x="427.4" y="24.7">A</text>
<text x="427.3" y="71.1">B</text>
<text x="427.2" y="117.6">C</text>
<text x="427.2" y="164">D</text>
<text x="427.3" y="210.4">E</text>
<text x="427.3" y="254.2">F</text>
</g>
</svg>
